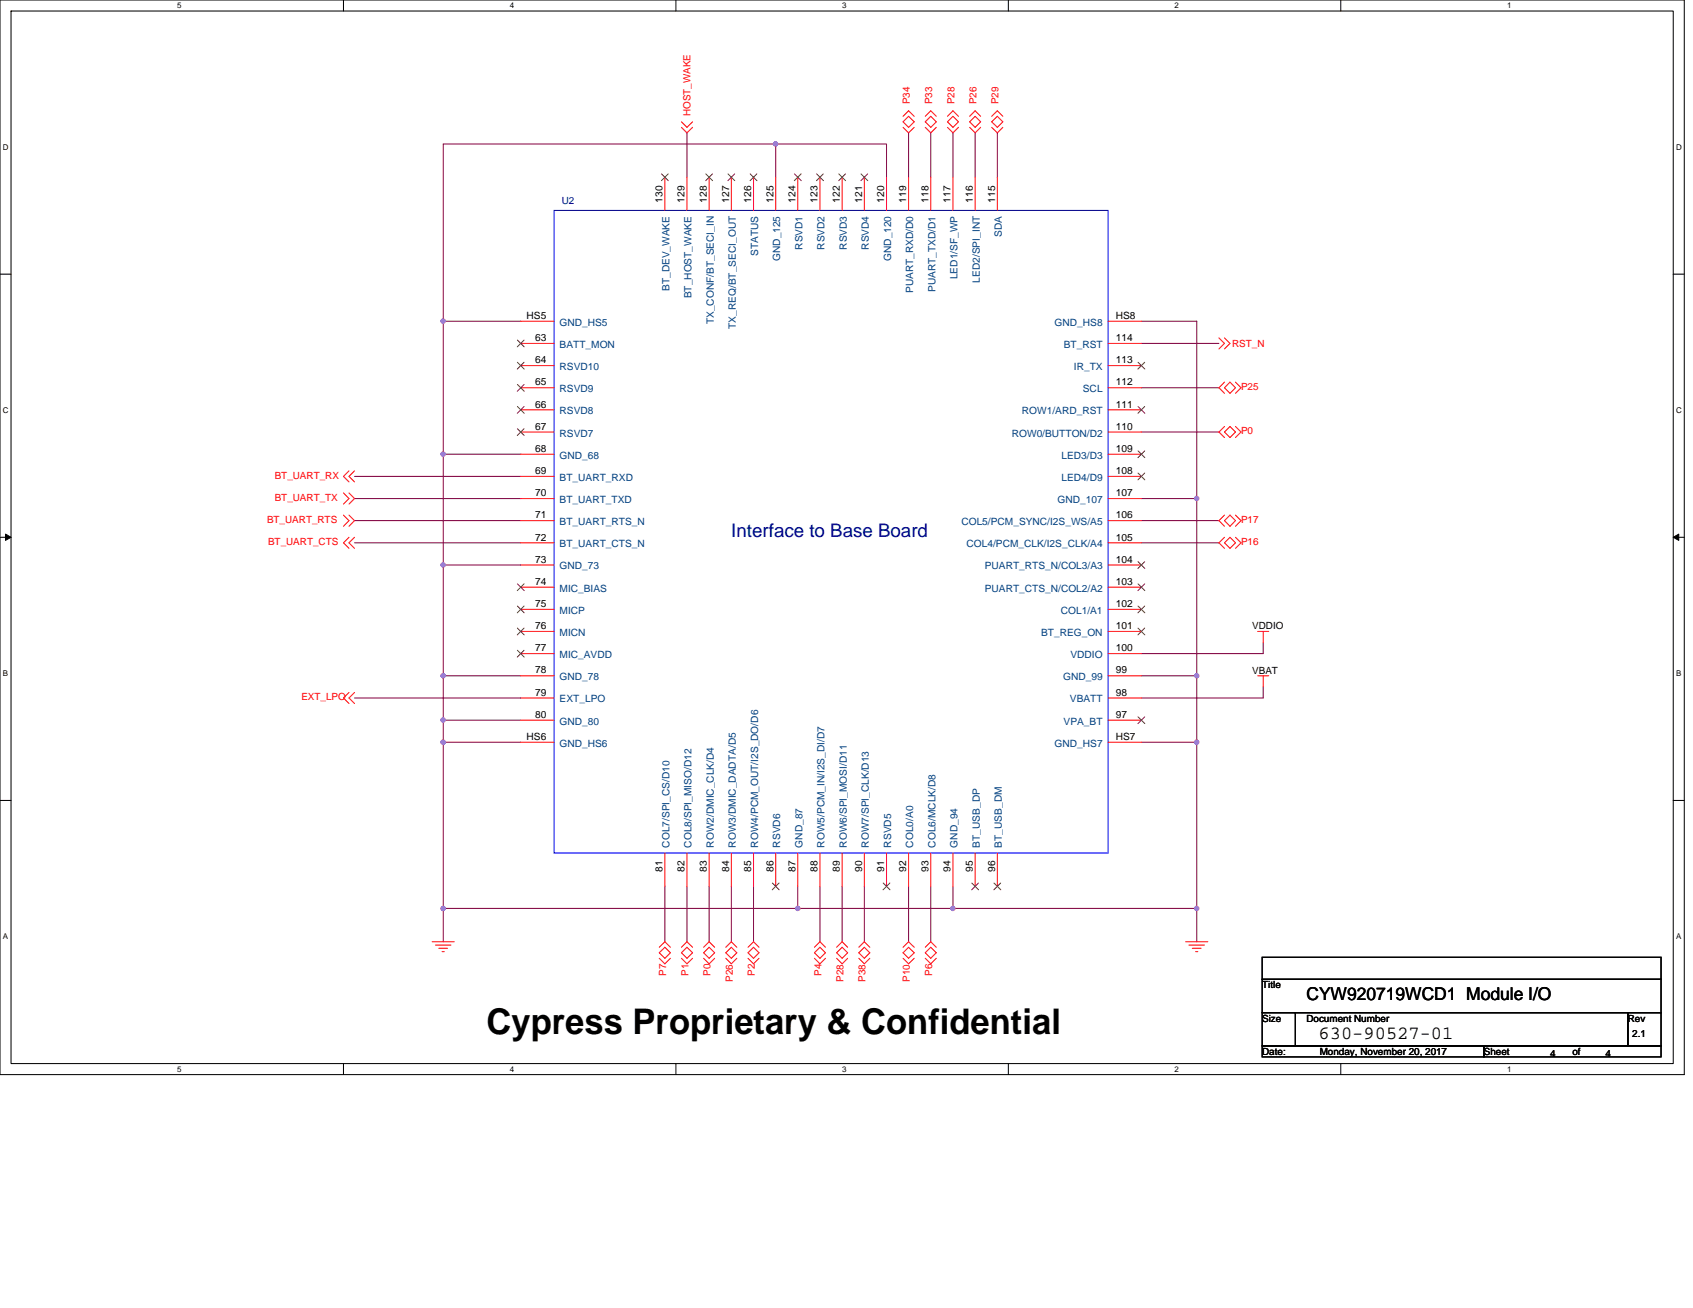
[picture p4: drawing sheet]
<svg xmlns="http://www.w3.org/2000/svg" width="279mm" height="216mm" viewBox="0 0 279 216" stroke-linecap="round" stroke-linejoin="round" font-family="sans-serif">
<path d="M0 0h278v177.4h-278zM1.8 1.8h274.3v173.8h-274.3z" fill="none" stroke="#000" stroke-width=".17"/>
<g fill="#fff">
<path d="M29.3 .2h.7v1.5h-.7z"/>
<path d="M29.3 175.7h.7v1.5h-.7z"/>
</g>
<path d="M56.7 0v1.8M56.7 175.6v1.8" fill="none" stroke="#000" stroke-width=".17"/>
<g fill="#fff">
<path d="M84.1 .2h.7v1.5h-.7z"/>
<path d="M84.1 175.7h.7v1.5h-.7z"/>
</g>
<path d="M111.5 0v1.8M111.5 175.6v1.8" fill="none" stroke="#000" stroke-width=".17"/>
<g fill="#fff">
<path d="M139 .2h.7v1.5h-.7z"/>
<path d="M139 175.7h.7v1.5h-.7z"/>
</g>
<path d="M166.4 0v1.8M166.4 175.6v1.8" fill="none" stroke="#000" stroke-width=".17"/>
<g fill="#fff">
<path d="M193.8 .2h.8v1.5h-.8z"/>
<path d="M193.8 175.7h.8v1.5h-.8z"/>
</g>
<path d="M221.3 0v1.8M221.3 175.6v1.8" fill="none" stroke="#000" stroke-width=".17"/>
<g fill="#fff">
<path d="M248.7 .2h.7v1.5h-.7z"/>
<path d="M248.7 175.7h.7v1.5h-.7z"/>
<path d="M.5 23.5h.9v1.5h-.9z"/>
<path d="M276.6 23.5h1v1.5h-1z"/>
<path d="M.5 67h.9v1.4h-.9z"/>
<path d="M276.6 67h1v1.4h-1z"/>
</g>
<path d="M0 45.3h1.8M276.1 45.3h1.9" fill="none" stroke="#000" stroke-width=".17"/>
<g fill="#fff">
<path d="M.5 110.4h.8v1.5h-.8z"/>
<path d="M276.6 110.4h.9v1.5h-.9z"/>
</g>
<path d="M0 88.7h1.8M276.1 88.7h1.9" fill="none" stroke="#000" stroke-width=".17"/>
<path d="M.9 88.2l.9 .5-.9 .5zM276.1 88.7l1-.5v1z" fill="#000" stroke="#000" stroke-width=".17"/>
<g fill="#fff">
<path d="M.5 153.8h.8v1.5h-.8z"/>
<path d="M276.6 153.8h.9v1.5h-.9z"/>
</g>
<path d="M0 132.1h1.8M276.1 132.1h1.9M208.3 158h65.8v3.6h-65.8zM208.3 161.6h65.8v5.6h-65.8zM208.3 167.2h5.5v5.4h-5.5zM208.3 172.6h36.6v1.9h-36.6zM213.8 167.2h54.8v5.4h-54.8zM244.9 172.6h29.2v1.9h-29.2zM268.6 167.2h5.5v5.4h-5.5z" fill="none" stroke="#000" stroke-width=".17"/>
<g fill="none" stroke="#800040" stroke-width=".17">
<path d="M113.4 21.9v7.4M128 23.8h18.3v5.5M128 29.3v-5.5h-54.8v29.2M149.9 21.9v7.4M153.6 21.9v7.4M157.3 21.9v7.4M160.9 21.9v7.4M164.6 21.9v7.4M73.2 53v22M73.2 53h12.7M188.4 56.7h12.8M188.4 53h9.1v29.3"/>
<path d="M58.5 78.6h27.4M73.2 75v18.3M73.2 75h12.7M188.4 64h12.8M188.4 71.3h12.8M58.5 82.3h27.4M58.5 85.9h27.4M58.5 89.6h27.4M73.2 93.3v18.2M73.2 93.3h12.7M188.4 85.9h12.8M188.4 89.6h12.8"/>
<path d="M188.4 82.3h9.1M197.5 82.3v29.2M58.5 115.2h27.4M73.2 118.9v3.6M73.2 111.5v7.4M73.2 118.9h12.7M73.2 111.5h12.7M188.4 111.5h9.1M197.5 111.5v11M208.5 113.4v1.8h-20.1M208.5 106.1v1.8h-20.1M73.2 122.5v27.4"/>
<path d="M73.2 122.5h12.7M188.4 122.5h9.1M197.5 122.5v27.4M73.2 149.9h58.5M73.2 149.9v5.5M109.7 146.3v9.1M113.4 146.3v9.1M117 146.3v9.1M120.7 146.3v9.1M124.4 146.3v9.1M131.7 149.9h25.6M131.7 146.3v3.6"/>
<path d="M135.3 146.3v9.1M139 146.3v9.1M142.6 146.3v9.1M149.9 146.3v9.1M153.6 146.3v9.1M157.3 149.9h40.2M157.3 146.3v3.6M197.5 149.9v5.5"/>
</g>
<g fill="#f0f" stroke="#f0f" stroke-width=".17">
<circle cx="197.5" cy="149.9" r=".36"/>
<circle cx="197.5" cy="122.5" r=".36"/>
<circle cx="197.5" cy="111.5" r=".35"/>
<circle cx="197.5" cy="82.3" r=".36"/>
<circle cx="73.1" cy="149.9" r=".36"/>
<circle cx="73.1" cy="122.5" r=".36"/>
<circle cx="73.1" cy="118.8" r=".36"/>
<circle cx="73.1" cy="111.5" r=".36"/>
<circle cx="73.1" cy="93.2" r=".36"/>
<circle cx="73.1" cy="75" r=".36"/>
<circle cx="73.1" cy="53" r=".36"/>
<circle cx="131.7" cy="149.9" r=".36"/>
<circle cx="157.2" cy="149.9" r=".36"/>
<circle cx="128" cy="23.8" r=".36"/>
</g>
<g fill="none" stroke="#f00" stroke-width=".17">
<path d="M149 19.2l.9-.9 1 .9M152.7 19.2l.9-.9 .9 .9M156.4 19.2l.9-.9 .9 .9M160 19.2l.9-.9 .9 .9M163.7 19.2l.9-.9 .9 .9M109.7 29.3v5.4M112.5 21l.9 .9 .9-.9M112.5 20.1l.9 .9 .9-.9M113.4 29.3v5.4M117 29.3v5.4M120.7 29.3v5.4M124.4 29.3v5.4"/>
<path d="M128 29.3v5.4M131.7 29.3v5.4M135.3 29.3v5.4M139 29.3v5.4M142.6 29.3v5.4M146.3 29.3v5.4M149 20.1l.9-.9 1 .9-1 .9zM149 21l.9 .9 1-.9M149.9 29.3v5.4M152.7 20.1l.9-.9 .9 .9-.9 .9zM152.7 21l.9 .9 .9-.9M153.6 29.3v5.4"/>
<path d="M156.4 20.1l.9-.9 .9 .9-.9 .9zM156.4 21l.9 .9 .9-.9M157.3 29.3v5.4M160 20.1l.9-.9 .9 .9-.9 .9zM160 21l.9 .9 .9-.9M160.9 29.3v5.4M163.7 20.1l.9-.9 .9 .9-.9 .9zM163.7 21l.9 .9 .9-.9M164.6 29.3v5.4M85.9 56.7h5.5M85.9 53h5.5M182.9 56.7h5.5"/>
<path d="M182.9 53h5.5M201.2 55.8l.9 .9-.9 .9M202.1 55.8l.9 .9-.9 .9M57.6 77.7l-.9 .9 .9 .9M58.5 77.7l-.9 .9 .9 .9M85.9 60.3h5.5M85.9 64h5.5M85.9 67.6h5.5M85.9 71.3h5.5M85.9 75h5.5M85.9 78.6h5.5M182.9 78.6h5.5"/>
<path d="M182.9 75h5.5M182.9 71.3h5.5M182.9 67.6h5.5M182.9 64h5.5M182.9 60.3h5.5M202.1 63.1l-.9 .9 .9 .9M202.1 70.4l-.9 .9 .9 .9M202.1 71.3l.9-.9 .9 .9-.9 .9zM203 63.1l.9 .9-.9 .9-.9-.9zM203.9 63.1l.9 .9-.9 .9M203.9 70.4l.9 .9-.9 .9M56.7 85l.9 .9-.9 1"/>
<path d="M56.7 81.4l.9 .9-.9 .9M57.6 85l.9 .9-.9 1M57.6 81.4l.9 .9-.9 .9M57.6 88.7l-.9 .9 .9 .9M58.5 88.7l-.9 .9 .9 .9M85.9 82.3h5.5M85.9 85.9h5.5M85.9 89.6h5.5M85.9 93.3h5.5M85.9 96.9h5.5M182.9 96.9h5.5M182.9 93.3h5.5"/>
<path d="M182.9 89.6h5.5M182.9 85.9h5.5M182.9 82.3h5.5M202.1 85l-.9 .9 .9 1M202.1 88.7l-.9 .9 .9 .9M202.1 85.9l.9-.9 .9 .9-.9 1zM202.1 89.6l.9-.9 .9 .9-.9 .9zM203.9 85l.9 .9-.9 1M203.9 88.7l.9 .9-.9 .9M57.6 114.3l-.9 .9 .9 .9M58.5 114.3l-.9 .9 .9 .9M85.9 100.6h5.5"/>
<path d="M85.9 104.2h5.5M85.9 107.9h5.5M85.9 111.5h5.5M85.9 115.2h5.5M85.9 118.9h5.5M182.9 118.9h5.5M182.9 115.2h5.5M182.9 111.5h5.5M182.9 107.9h5.5M182.9 104.2h5.5M182.9 100.6h5.5M207.6 111.5h1.8"/>
<path d="M207.6 104.2h1.8M208.5 111.5v1.9M208.5 104.2v1.9M85.9 122.5h5.5M182.9 122.5h5.5M71.3 155.4h3.7M71.9 156h2.5M72.4 156.5h1.5M73 157.1h.3M108.8 158.2l.9 .9 .9-.9M108.8 157.3l.9-.9 .9 .9-.9 .9zM108.8 156.4l.9-1 .9 1"/>
<path d="M109.7 140.8v5.5M112.5 158.2l.9 .9 .9-.9M112.5 156.4l.9-1 .9 1M113.4 156.4l.9 .9-.9 .9-.9-.9zM113.4 140.8v5.5M116.1 158.2l.9 .9 .9-.9M116.1 156.4l.9-1 .9 1M117 156.4l.9 .9-.9 .9-.9-.9zM117 140.8v5.5M119.8 158.2l.9 .9 .9-.9M119.8 156.4l.9-1 .9 1M120.7 156.4l.9 .9-.9 .9-.9-.9z"/>
<path d="M120.7 140.8v5.5M123.4 158.2l1 .9 .9-.9M123.4 156.4l1-1 .9 1M124.4 156.4l.9 .9-.9 .9-1-.9zM124.4 140.8v5.5M128 140.8v5.5M131.7 140.8v5.5M134.4 158.2l.9 .9 .9-.9M134.4 156.4l.9-1 .9 1M135.3 156.4l.9 .9-.9 .9-.9-.9zM135.3 140.8v5.5M138.1 158.2l.9 .9 .9-.9"/>
<path d="M138.1 156.4l.9-1 .9 1M139 156.4l.9 .9-.9 .9-.9-.9zM139 140.8v5.5M141.7 158.2l.9 .9 1-.9M141.7 156.4l.9-1 1 1M142.6 156.4l1 .9-1 .9-.9-.9zM142.6 140.8v5.5M146.3 140.8v5.5M149 158.2l.9 .9 1-.9M149 156.4l.9-1 1 1M149.9 156.4l1 .9-1 .9-.9-.9zM149.9 140.8v5.5"/>
<path d="M152.7 158.2l.9 .9 .9-.9M152.7 156.4l.9-1 .9 1M153.6 156.4l.9 .9-.9 .9-.9-.9zM153.6 140.8v5.5M157.3 140.8v5.5M160.9 140.8v5.5M164.6 140.8v5.5M195.7 155.4h3.6M196.2 156h2.6M196.8 156.5h1.4M197.3 157.1h.4"/>
</g>
<path d="M91.4 34.7h91.5v106.1h-91.5z" fill="none" stroke="#00f" stroke-width=".17"/>
<g fill="none" stroke="#804000" stroke-width=".17">
<path d="M109.2 28.7l1.1 1.1M110.3 28.7l-1.1 1.1M116.5 28.7l1.1 1.1M117.6 28.7l-1.1 1.1M120.1 28.7l1.2 1.1M121.2 28.7l-1.1 1.1M123.8 28.7l1.1 1.1M124.9 28.7l-1.1 1.1M131.1 28.7l1.1 1.1M132.2 28.7l-1.1 1.1M134.8 28.7l1.1 1.1M135.9 28.7l-1.2 1.1"/>
<path d="M138.4 28.7l1.2 1.1M139.5 28.7l-1.1 1.1M142.1 28.7l1.1 1.1M143.2 28.7l-1.1 1.1M85.4 56.1l1.1 1.2M85.4 59.8l1.1 1.1M86.5 56.1l-1.1 1.2M86.5 59.8l-1.1 1.1M187.8 59.8l1.1 1.1M188.9 59.8l-1.1 1.1M85.4 63.5l1.1 1.1M85.4 67.1l1.1 1.1"/>
<path d="M85.4 70.8l1.1 1.1M86.5 63.5l-1.1 1.1M86.5 67.1l-1.1 1.1M86.5 70.8l-1.1 1.1M187.8 78.1l1.1 1.1M187.8 74.4l1.1 1.1M187.8 67.1l1.1 1.1M188.9 78.1l-1.1 1.1M188.9 74.4l-1.1 1.1M188.9 67.1l-1.1 1.1M85.4 96.4l1.1 1.1M86.5 96.4l-1.1 1.1"/>
<path d="M187.8 96.4l1.1 1.1M187.8 92.7l1.1 1.1M188.9 96.4l-1.1 1.1M188.9 92.7l-1.1 1.1M85.4 100l1.1 1.2M85.4 103.7l1.1 1.1M85.4 107.3l1.1 1.2M86.5 100l-1.1 1.2M86.5 103.7l-1.1 1.1M86.5 107.3l-1.1 1.2M187.8 118.3l1.1 1.1M187.8 103.7l1.1 1.1"/>
<path d="M187.8 100l1.1 1.2M188.9 118.3l-1.1 1.1M188.9 103.7l-1.1 1.1M188.9 100l-1.1 1.2M127.5 145.8l1.1 1.1M128.6 145.8l-1.2 1.1M145.8 145.8l1.1 1.1M146.9 145.8l-1.2 1.1M160.4 145.8l1.1 1.1M161.5 145.8l-1.1 1.1M164 145.8l1.2 1.1M165.1 145.8l-1.1 1.1"/>
</g>
<text font-size="5.8" x="80.3" y="170.6">Cypress Proprietary &amp; Confidential</text>
<text font-size="3.1" fill="#000080" x="120.7" y="88.7">Interface to Base Board</text>
<text font-size="3.1" x="217.6" y="171.4">630-90527-01</text>
<text font-size="2.9" x="215.6" y="165">CYW920719WCD1 Module I/O</text>
<g font-size="1.7">
<text x="109.3" y="33.5" transform="rotate(-90 109.3 33.5)">130</text>
<text x="113" y="33.5" transform="rotate(-90 113 33.5)">129</text>
<text x="116.6" y="33.5" transform="rotate(-90 116.6 33.5)">128</text>
<text x="120.3" y="33.5" transform="rotate(-90 120.3 33.5)">127</text>
<text x="124" y="33.5" transform="rotate(-90 124 33.5)">126</text>
<text x="127.6" y="33.5" transform="rotate(-90 127.6 33.5)">125</text>
<text x="131.3" y="33.5" transform="rotate(-90 131.3 33.5)">124</text>
<text x="134.9" y="33.5" transform="rotate(-90 134.9 33.5)">123</text>
<text x="138.6" y="33.5" transform="rotate(-90 138.6 33.5)">122</text>
<text x="142.3" y="33.5" transform="rotate(-90 142.3 33.5)">121</text>
<text x="145.9" y="33.5" transform="rotate(-90 145.9 33.5)">120</text>
<text x="149.6" y="33.5" transform="rotate(-90 149.6 33.5)">119</text>
<text x="153.2" y="33.5" transform="rotate(-90 153.2 33.5)">118</text>
<text x="156.9" y="33.5" transform="rotate(-90 156.9 33.5)">117</text>
<text x="160.5" y="33.5" transform="rotate(-90 160.5 33.5)">116</text>
<text x="164.2" y="33.5" transform="rotate(-90 164.2 33.5)">115</text>
<text x="86.9" y="52.6">HS5</text>
<text x="184.1" y="52.6">HS8</text>
<text x="88.3" y="56.3">63</text>
<text x="88.3" y="60">64</text>
<text x="184.1" y="56.3">114</text>
<text x="184.2" y="60">113</text>
<text x="88.3" y="63.6">65</text>
<text x="184.1" y="63.6">112</text>
<text x="88.3" y="67.3">66</text>
<text x="88.3" y="70.9">67</text>
<text x="184.1" y="67.3">111</text>
<text x="184.1" y="70.9">110</text>
<text x="88.3" y="74.6">68</text>
<text x="184.1" y="74.6">109</text>
<text x="88.3" y="78.3">69</text>
<text x="88.3" y="81.9">70</text>
<text x="184.1" y="78.3">108</text>
<text x="184.1" y="81.9">107</text>
<text x="88.3" y="85.6">71</text>
<text x="88.3" y="89.2">72</text>
<text x="184.1" y="89.2">105</text>
<text x="184.1" y="85.6">106</text>
<text x="88.3" y="92.9">73</text>
<text x="184.1" y="92.9">104</text>
<text x="88.3" y="96.5">74</text>
<text x="88.3" y="100.2">75</text>
<text x="184.1" y="96.5">103</text>
<text x="184.1" y="100.2">102</text>
<text x="88.3" y="103.8">76</text>
<text x="88.3" y="107.5">77</text>
<text x="184.1" y="103.8">101</text>
<text x="184.1" y="107.5">100</text>
<text x="88.3" y="111.2">78</text>
<text x="184.1" y="111.2">99</text>
<text x="88.3" y="114.8">79</text>
<text x="88.3" y="118.5">80</text>
<text x="184.1" y="118.5">97</text>
<text x="184.1" y="114.8">98</text>
<text x="86.9" y="122.1">HS6</text>
<text x="184.1" y="122.1">HS7</text>
<text x="109.3" y="143.9" transform="rotate(-90 109.3 143.9)">81</text>
<text x="113" y="143.9" transform="rotate(-90 113 143.9)">82</text>
<text x="116.6" y="143.9" transform="rotate(-90 116.6 143.9)">83</text>
<text x="120.3" y="143.9" transform="rotate(-90 120.3 143.9)">84</text>
<text x="124" y="143.9" transform="rotate(-90 124 143.9)">85</text>
<text x="127.6" y="143.9" transform="rotate(-90 127.6 143.9)">86</text>
<text x="131.3" y="143.9" transform="rotate(-90 131.3 143.9)">87</text>
<text x="134.9" y="143.9" transform="rotate(-90 134.9 143.9)">88</text>
<text x="138.6" y="143.9" transform="rotate(-90 138.6 143.9)">89</text>
<text x="142.3" y="143.9" transform="rotate(-90 142.3 143.9)">90</text>
<text x="145.9" y="143.9" transform="rotate(-90 145.9 143.9)">91</text>
<text x="149.6" y="143.9" transform="rotate(-90 149.6 143.9)">92</text>
<text x="153.2" y="143.9" transform="rotate(-90 153.2 143.9)">93</text>
<text x="156.9" y="143.9" transform="rotate(-90 156.9 143.9)">94</text>
<text x="160.5" y="143.9" transform="rotate(-90 160.5 143.9)">95</text>
<text x="164.2" y="143.9" transform="rotate(-90 164.2 143.9)">96</text>
</g>
<g font-size="1.7" fill="#004080">
<text x="132.4" y="41.2" transform="rotate(-90 132.4 41.2)">RSVD1</text>
<text x="136.1" y="41.2" transform="rotate(-90 136.1 41.2)">RSVD2</text>
<text x="139.7" y="41.2" transform="rotate(-90 139.7 41.2)">RSVD3</text>
<text x="143.4" y="41.2" transform="rotate(-90 143.4 41.2)">RSVD4</text>
<text x="165.4" y="39.1" transform="rotate(-90 165.4 39.1)">SDA</text>
<text x="125.1" y="42.2" transform="rotate(-90 125.1 42.2)">STATUS</text>
<text x="128.8" y="43.1" transform="rotate(-90 128.8 43.1)">GND_125</text>
<text x="147.1" y="43.1" transform="rotate(-90 147.1 43.1)">GND_120</text>
<text x="158" y="46.1" transform="rotate(-90 158 46.1)">LED1/SF_WP</text>
<text x="161.7" y="46.6" transform="rotate(-90 161.7 46.6)">LED2/SPI_INT</text>
<text x="92.4" y="53.8">GND_HS5</text>
<text x="110.5" y="48" transform="rotate(-90 110.5 48)">BT_DEV_WAKE</text>
<text x="114.1" y="49.3" transform="rotate(-90 114.1 49.3)">BT_HOST_WAKE</text>
<text x="117.8" y="53.5" transform="rotate(-90 117.8 53.5)">TX_CONF/BT_SECI_IN</text>
<text x="150.7" y="48.4" transform="rotate(-90 150.7 48.4)">PUART_RXD/D0</text>
<text x="154.4" y="48.2" transform="rotate(-90 154.4 48.2)">PUART_TXD/D1</text>
<text x="174.1" y="53.8">GND_HS8</text>
<text x="92.4" y="57.4">BATT_MON</text>
<text x="121.5" y="54.3" transform="rotate(-90 121.5 54.3)">TX_REQ/BT_SECI_OUT</text>
<text x="175.6" y="57.4">BT_RST</text>
<text x="92.4" y="61.1">RSVD10</text>
<text x="92.4" y="64.7">RSVD9</text>
<text x="177.2" y="61.1">IR_TX</text>
<text x="178.7" y="64.7">SCL</text>
<text x="92.4" y="68.4">RSVD8</text>
<text x="168.7" y="68.4">ROW1/ARD_RST</text>
<text x="92.4" y="72.1">RSVD7</text>
<text x="92.4" y="75.7">GND_68</text>
<text x="167" y="72.1">ROW0/BUTTON/D2</text>
<text x="175.2" y="75.7">LED3/D3</text>
<text x="92.4" y="79.4">BT_UART_RXD</text>
<text x="92.4" y="83">BT_UART_TXD</text>
<text x="174.5" y="83">GND_107</text>
<text x="175.2" y="79.4">LED4/D9</text>
<text x="92.4" y="86.7">BT_UART_RTS_N</text>
<text x="158.7" y="86.7">COL5/PCM_SYNC/I2S_WS/A5</text>
<text x="92.4" y="90.3">BT_UART_CTS_N</text>
<text x="92.4" y="94">GND_73</text>
<text x="159.5" y="90.3">COL4/PCM_CLK/I2S_CLK/A4</text>
<text x="162.5" y="94">PUART_RTS_N/COL3/A3</text>
<text x="92.4" y="97.7">MIC_BIAS</text>
<text x="92.4" y="101.3">MICP</text>
<text x="162.5" y="97.7">PUART_CTS_N/COL2/A2</text>
<text x="175.1" y="101.3">COL1/A1</text>
<text x="92.4" y="105">MICN</text>
<text x="171.8" y="105">BT_REG_ON</text>
<text x="92.4" y="108.6">MIC_AVDD</text>
<text x="92.4" y="112.3">GND_78</text>
<text x="175.5" y="112.3">GND_99</text>
<text x="176.7" y="108.6">VDDIO</text>
<text x="92.4" y="116">EXT_LPO</text>
<text x="92.4" y="119.6">GND_80</text>
<text x="175.5" y="119.6">VPA_BT</text>
<text x="176.6" y="116">VBATT</text>
<text x="92.4" y="123.3">GND_HS6</text>
<text x="174.1" y="123.3">GND_HS7</text>
<text x="110.5" y="139.9" transform="rotate(-90 110.5 139.9)">COL7/SPI_CS/D10</text>
<text x="114.1" y="139.9" transform="rotate(-90 114.1 139.9)">COL8/SPI_MISO/D12</text>
<text x="117.8" y="139.9" transform="rotate(-90 117.8 139.9)">ROW2/DMIC_CLK/D4</text>
<text x="121.5" y="139.9" transform="rotate(-90 121.5 139.9)">ROW3/DMIC_DADTA/D5</text>
<text x="125.1" y="139.9" transform="rotate(-90 125.1 139.9)">ROW4/PCM_OUT/I2S_DO/D6</text>
<text x="128.8" y="139.9" transform="rotate(-90 128.8 139.9)">RSVD6</text>
<text x="132.4" y="139.9" transform="rotate(-90 132.4 139.9)">GND_87</text>
<text x="136.1" y="139.9" transform="rotate(-90 136.1 139.9)">ROW5/PCM_IN/I2S_DI/D7</text>
<text x="139.7" y="139.9" transform="rotate(-90 139.7 139.9)">ROW6/SPI_MOSI/D11</text>
<text x="143.4" y="139.9" transform="rotate(-90 143.4 139.9)">ROW7/SPI_CLK/D13</text>
<text x="147.1" y="139.9" transform="rotate(-90 147.1 139.9)">RSVD5</text>
<text x="150.7" y="139.9" transform="rotate(-90 150.7 139.9)">COL0/A0</text>
<text x="154.4" y="139.9" transform="rotate(-90 154.4 139.9)">COL6/MCLK/D8</text>
<text x="158" y="139.9" transform="rotate(-90 158 139.9)">GND_94</text>
<text x="161.7" y="139.9" transform="rotate(-90 161.7 139.9)">BT_USB_DP</text>
<text x="165.4" y="139.9" transform="rotate(-90 165.4 139.9)">BT_USB_DM</text>
</g>
<g font-size="1.6" fill="#f00">
<text x="150.2" y="17.2" transform="rotate(-90 150.2 17.2)">P34</text>
<text x="153.8" y="17.2" transform="rotate(-90 153.8 17.2)">P33</text>
<text x="157.5" y="17.2" transform="rotate(-90 157.5 17.2)">P28</text>
<text x="161.1" y="17.2" transform="rotate(-90 161.1 17.2)">P26</text>
<text x="164.8" y="17.2" transform="rotate(-90 164.8 17.2)">P29</text>
<text x="114" y="19.2" transform="rotate(-90 114 19.2)">HOST_WAKE</text>
<text x="203.3" y="57.3">RST_N</text>
<text x="204.8" y="64.4">P25</text>
<text x="204.8" y="71.7">P0</text>
<text x="45.3" y="79">BT_UART_RX</text>
<text x="45.3" y="82.7">BT_UART_TX</text>
<text x="44.1" y="86.3">BT_UART_RTS</text>
<text x="44.2" y="90">BT_UART_CTS</text>
<text x="204.8" y="86.3">P17</text>
<text x="204.8" y="90">P16</text>
<text x="49.7" y="115.6">EXT_LPO</text>
<text x="109.9" y="161.1" transform="rotate(-90 109.9 161.1)">P7</text>
<text x="113.6" y="161.1" transform="rotate(-90 113.6 161.1)">P1</text>
<text x="117.3" y="161.1" transform="rotate(-90 117.3 161.1)">P0</text>
<text x="124.6" y="161.1" transform="rotate(-90 124.6 161.1)">P2</text>
<text x="135.6" y="161.1" transform="rotate(-90 135.6 161.1)">P4</text>
<text x="153.8" y="161.1" transform="rotate(-90 153.8 161.1)">P6</text>
<text x="120.9" y="162" transform="rotate(-90 120.9 162)">P26</text>
<text x="139.2" y="162" transform="rotate(-90 139.2 162)">P28</text>
<text x="142.9" y="162" transform="rotate(-90 142.9 162)">P38</text>
<text x="150.2" y="162" transform="rotate(-90 150.2 162)">P10</text>
</g>
<text font-size="1.6" fill="#000080" x="92.7" y="33.7">U2</text>
<g font-size="1.6">
<text x="206.7" y="103.9">VDDIO</text>
<text x="206.7" y="111.2">VBAT</text>
<text x="208.3" y="163.1">Title</text>
<text x="208.3" y="168.6">Size</text>
<text x="215.6" y="168.6">Document Number</text>
<text x="268.6" y="168.6">Rev</text>
<text x="269.4" y="171.2">2.1</text>
<text x="208.3" y="174.1">Date:</text>
<text x="217.8" y="174.1">Monday, November 20, 2017</text>
<text x="244.9" y="174.1">Sheet</text>
<text x="255.8" y="174.5">4</text>
<text x="259.5" y="174.1">of</text>
<text x="265" y="174.5">4</text>
</g>
<g font-size="1.3">
<text x="29.3" y="1.4">5</text>
<text x="84.1" y="1.4">4</text>
<text x="139" y="1.4">3</text>
<text x="193.8" y="1.4">2</text>
<text x="248.7" y="1.4">1</text>
<text x=".5" y="24.7">D</text>
<text x="276.6" y="24.7">D</text>
<text x=".5" y="68.2">C</text>
<text x="276.6" y="68.2">C</text>
<text x=".5" y="111.6">B</text>
<text x="276.6" y="111.6">B</text>
<text x=".5" y="155">A</text>
<text x="276.6" y="155">A</text>
<text x="29.3" y="176.9">5</text>
<text x="84.1" y="176.9">4</text>
<text x="139" y="176.9">3</text>
<text x="193.8" y="176.9">2</text>
<text x="248.7" y="176.9">1</text>
</g>
</svg>
